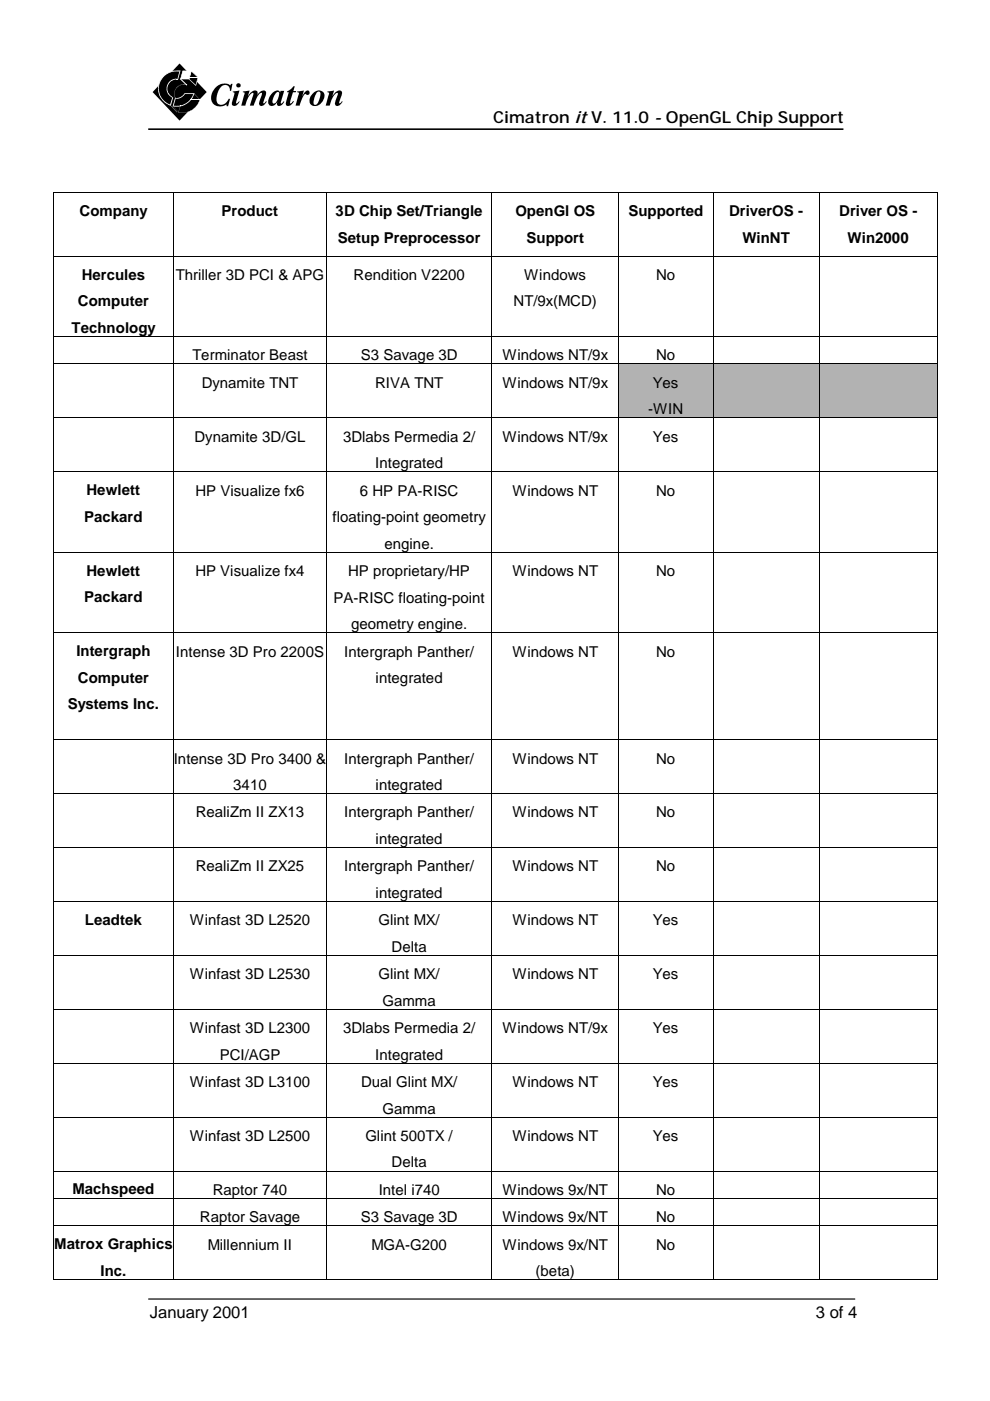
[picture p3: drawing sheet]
<svg xmlns="http://www.w3.org/2000/svg" width="210mm" height="297mm" viewBox="0 0 210 297" stroke-linecap="round" stroke-linejoin="round" font-family="sans-serif">
<g fill="#000">
<path d="M38.1 13.5l5.7 6-5.7 6.1-5.7-6.1z" fill-rule="evenodd"/>
<path d="M36.6 22.5l4.6-2.6 1.1 1.2-.3 .9-.5 .7-1 .8-.7 .2-.8 .2-1.1-.1z" fill-rule="evenodd"/>
</g>
<g fill="#fff">
<path d="M36.6 22.5l1.3 1.3z"/>
<path d="M36.6 22.5l4.6-2.7z"/>
<path d="M41.2 19.8l1.2 1.4z"/>
<path d="M38.7 23.8a3.7 3.7 0 0 0 3-1.4l.7-1.3-.2 .6-1 1.2-1.1 .8z"/>
<path d="M37.8 23.8l.9 .1z"/>
</g>
<path d="M34.9 16l.4-.3a4.2 4.2 0 0 1 2.9-.7l-.5 1.8a2.04 2.04 0 0 0-2.2 1.5 2.04 2.04 0 0 0 1.1 2.4l-.5 1.6a3.7 3.7 0 0 1-1.2-6.3z" fill-rule="evenodd" fill="#000"/>
<g fill="#fff">
<path d="M37.4 14.9h.8v.2v-.2h.1l-.2 .1 .1 .2h-.8z"/>
<path d="M38.1 15l.1 .1-.5 1.8v-.2l-.1 .1z"/>
<path d="M37.4 16.7h.3v.1h-.3z"/>
<path d="M36.1 17.1l.7-.3 .6-.1v.1l-.6 .1a1.91 1.91 0 0 0-1.3 1.5v.4h-.2l.2-.9z"/>
<path d="M35.3 18.8h.2a2.16 2.16 0 0 0 1.2 1.9l-.2-.1 .1 .1-.4-.2a2.13 2.13 0 0 1-.9-1.7z"/>
<path d="M36.5 20.6l.2 .1-.5 1.7v-.2l-.2 .1z"/>
<path d="M33.5 18.8h.2l.1 .8a3.7 3.7 0 0 0 2.2 2.6l.1 .2h-.1a3.8 3.8 0 0 1-2.1-2z"/>
<path d="M34.6 16.1l.6-.5a3.6 3.6 0 0 1 2.2-.7v.3a3.7 3.7 0 0 0-3.7 3.6h-.2l.2-1.1z"/>
</g>
<path d="M40.5 15l1.5 1.4-.5 1.7-1.4-1.3z" fill-rule="evenodd" fill="#000"/>
<g fill="#fff">
<path d="M40 16.7l1.6 1.4-.1 .1z"/>
<path d="M40.5 14.9l.1 .2-.5 1.7-.1-.1z"/>
<path d="M40.5 15.1l.1-.1 1.5 1.4z"/>
<path d="M41.9 16.4h.2l-.6 1.8 .1-.1h-.1z"/>
</g>
<path d="M37.2 20.8h.6a1.96 1.96 0 0 0 1.4-.9h1.9a3.8 3.8 0 0 1-4.4 2.6z" fill-rule="evenodd" fill="#000"/>
<g fill="#fff">
<path d="M37.2 20.7l.2 .1v.2l-.3-.1z"/>
<path d="M37.4 20.8l.9-.2 .9-.8v.2l-.7 .7-.9 .3z"/>
<path d="M39.2 19.8h1.9l.1 .1-.1-.1h.1v.1l-.2-.1 .1 .1h-1.9z"/>
<path d="M37.4 22.4h1l.9-.4 .8-.7 .6-.8 .3-.7 .2 .1-.2 .4a4.1 4.1 0 0 1-2.3 2.1l-1.3 .2z"/>
<path d="M36.6 22.4h.8v.2h-.7l-.1-.2v.2z"/>
<path d="M37.1 20.7v.2l.2-.1-.5 1.7-.2-.1z"/>
<path d="M36.1 22.4l1.4 1.4z"/>
<path d="M37.3 18.8v.1a1.9 1.9 0 0 0-.1 1.9 1.83 1.83 0 0 1 .1-2z"/>
<path d="M37.5 18.5l1.1-.6h.9l-1.2 .1-1 .8z"/>
<path d="M40.4 21.1l1.9 .1z"/>
<path d="M40.2 16.4h1.8z"/>
</g>
<path d="M38.3 16.8l1.3 1.2" fill="none" stroke="#fff" stroke-width=".21"/>
<g fill="#fff">
<path d="M38.2 22.4l-.4 1.4z"/>
<path d="M38.3 16.7h1.8v.1h-1.8z"/>
<path d="M40.5 15l-.4 1.8z"/>
<path d="M38.7 15h1.8v.1h-1.8z"/>
<path d="M38.7 15l.1 .1-.4 1.7h-.2z"/>
</g>
<g fill="#fff">
<path d="M38.7 15h1.8l-.4 1.8h-1.8z" fill-rule="evenodd"/>
<path d="M40.4 14.9h.2v.1h-.2z" fill-rule="evenodd"/>
</g>
<path d="M40.4 14.9h.2v.1h-.2z" fill="none" stroke="#fff" stroke-width=".21"/>
<g fill="#000">
<path d="M45.6 18.7l.7-.6 .7-.3 1.1-.1 .7 .4 .2-.3h.3l-.3 1.5h-.3v-.6l-.3-.5a1.03 1.03 0 0 0-1.4 0l-.6 .8-.4 1.2-.1 1.1 .2 .5 .3 .3 .9 .1 .8-.6 .3-.6h.4l-.4 1.5h-.3l-.1-.4-.8 .4h-1.2a1.7 1.7 0 0 1-1.2-1.1v-1.4z" fill-rule="evenodd"/>
<path d="M51.5 19.4l1.4-.2-.3 1.2 .5-.7 .6-.4 .5-.1 .3 .1 .1 .3-.1 .6 .7-.7a.69 .69 0 0 1 .7-.3 .69 .69 0 0 1 .5 .6l-.6 2 .3 .1 .3-.4h.2a1.18 1.18 0 0 1-1.5 .9 1.74 1.74 0 0 1 .2-1.6l.3-.9-.1-.2-.4 .1-.4 .5-.9 2.1h-.8l.7-2.7a1.5 1.5 0 0 0-1.2 1.4l-.5 1.3h-.8l.6-2.2a.36 .36 0 0 0 0-.4 .36 .36 0 0 0-.3-.2z" fill-rule="evenodd"/>
<path d="M60.9 19.3l.8-.4 .5-.6h.3l-.3 1h.6l-.1 .3h-.6l-.6 2.2 .1 .2 .6-.6 .1 .1a1.51 1.51 0 0 1-1.5 .9l-.2-.6 .6-2.2h-.3z" fill-rule="evenodd"/>
<path d="M67.1 19.7l-.6 1.8v.5l.2 .2h.4l.3-.4 .5-1.5v-.8l-.3-.1zM66.1 20l.5-.5 .8-.3 .8 .1 .4 .4a2.08 2.08 0 0 1-.9 2.5l-.7 .3h-.5a1.08 1.08 0 0 1-.9-.8v-.7z" fill-rule="evenodd"/>
<path d="M69.4 19.4l1.4-.2-.3 1.2 .9-1.1 .5-.1 .4 .1a1.22 1.22 0 0 1 0 1.3l-.4 1.2 .2 .1 .4-.4h.2a1.32 1.32 0 0 1-1.4 .9 1.38 1.38 0 0 1 0-1.6l.3-.8v-.3a2.25 2.25 0 0 0-1.3 1.5l-.4 1.2h-.8l.7-2.5-.1-.3h-.3z" fill-rule="evenodd"/>
<path d="M49.3 19.4l1.5-.2-.7 2.7h.2l.4-.4h.1l-.6 .8a.72 .72 0 0 1-1-.1v-.5l.4-1.5a.39 .39 0 0 0-.2-.6zM50.1 18.1a.45 .45 0 0 1 .9 0 .45 .45 0 0 1-.9 0z" fill-rule="evenodd"/>
<path d="M57.7 19.8l1-.6 .5 .1 .2 .3 .1-.3h.8l-.8 2.6h.3l.3-.4 .2 .1a1.2 1.2 0 0 1-1.4 .8l-.2-.2 .1-.6a1.09 1.09 0 0 1-1.8 .6l-.1-.3v-.8zM58.4 19.8l-.4 .9-.2 1a.39 .39 0 0 0 .3 .3 .39 .39 0 0 0 .4-.3l.4-.7 .3-1.3-.3-.2z" fill-rule="evenodd"/>
<path d="M63 19.4l1.4-.2-.3 1.2 .7-1.1 .4-.1 .3 .1 .1 .6-.3 .3-.3-.2a.43 .43 0 0 0-.5 0 .43 .43 0 0 0-.2 .4l-.7 2h-.9l.6-2.2a.36 .36 0 0 0 .1-.4 .36 .36 0 0 0-.4-.2z" fill-rule="evenodd"/>
</g>
<path d="M31.4 27.4h147.4" fill="none" stroke="#000" stroke-width=".34"/>
<path d="M31.5 275.4h149.7" fill="none" stroke="#000" stroke-width=".25"/>
<g fill="#000">
<path d="M11.2 40.8h.2v.2h-.2zM11.2 54.2h.2v.2h-.2zM11.4 54.2h.2v.2h-.2zM36.7 40.8h.1v.2h-.1zM36.7 54.2h.1v.2h-.1zM69.2 40.8h.2v.2h-.2zM69.2 54.2h.2v.2h-.2zM104.2 40.8h.2v.2h-.2zM104.2 54.2h.2v.2h-.2zM131.1 54.2h.1v.2h-.1zM131.1 40.8h.2v.2h-.2zM131.2 54.2h.2v.2h-.2z"/>
<path d="M151.1 54.2h.2v.2h-.2zM151.1 40.8h.2v.2h-.2zM151.3 54.2h.1v.2h-.1zM173.6 54.2h.2v.2h-.2zM173.6 40.8h.2v.2h-.2zM173.8 54.2h.1v.2h-.1zM198.6 54.2h.2v.2h-.2zM198.6 40.8h.2v.2h-.2zM11.3 71.3h.1v.2h-.1zM36.7 71.3h.1v.2h-.1zM69.2 71.3h.2v.2h-.2zM104.2 71.3h.2v.2h-.2z"/>
<path d="M131.1 71.3h.1v.2h-.1zM151.1 71.3h.2v.2h-.2zM173.6 71.3h.2v.2h-.2zM198.6 71.3h.2v.2h-.2z"/>
</g>
<g fill="none" stroke="#000" stroke-width=".21">
<path d="M11.3 41v13.2M11.4 54.4v16.9M11.4 40.9h25.3M11.6 54.3h25.1M36.8 41v13.2M36.8 54.4v16.9M36.8 40.9h32.4M36.8 54.3h32.4M69.3 41v13.2M69.3 54.4v16.9M69.4 40.9h34.8M69.4 54.3h34.8"/>
<path d="M104.3 41v13.2M104.3 54.4v16.9M104.4 40.9h26.7M104.4 54.3h26.7M131.2 54.4v16.9M131.2 41v13.2M131.3 40.9h19.8M131.4 54.3h19.7M151.2 54.4v16.9M151.2 41v13.2M151.3 40.9h22.3M151.4 54.3h22.2"/>
<path d="M173.7 54.4v16.9M173.7 41v13.2M173.8 40.9h24.8M173.9 54.3h24.7M198.7 54.4v16.9M198.7 41v13.2M11.4 71.5v5.6M11.4 71.4h25.3M36.8 71.5v5.6M36.8 71.4h32.4M69.3 71.5v5.6M69.4 71.4h34.8"/>
<path d="M104.3 71.5v5.6M104.4 71.4h26.7M131.2 71.5v5.6M131.2 71.4h19.9M151.2 71.5v5.6M151.3 71.4h22.3M173.7 71.5v5.6M173.8 71.4h24.8M198.7 71.5v5.6"/>
</g>
<g fill="#b2b2b2">
<path d="M131.2 77.3h19.9v5.6h-19.9z"/>
<path d="M131.2 82.9h19.9v5.6h-19.9z"/>
<path d="M151.3 77.3h22.3v5.6h-22.3z"/>
<path d="M151.3 82.9h22.3v5.6h-22.3z"/>
<path d="M173.8 77.3h24.8v5.6h-24.8z"/>
<path d="M173.8 82.9h24.8v5.6h-24.8z"/>
</g>
<g fill="#000">
<path d="M11.3 77.1h.1v.2h-.1zM36.7 77.1h.1v.2h-.1zM69.2 77.1h.2v.2h-.2zM104.2 77.1h.2v.2h-.2zM131.1 77.1h.1v.2h-.1zM151.1 77.1h.2v.2h-.2zM173.6 77.1h.2v.2h-.2zM198.6 77.1h.2v.2h-.2zM11.3 88.5h.1v.2h-.1zM11.3 99.9h.1v.2h-.1zM36.7 88.5h.1v.2h-.1zM36.7 99.9h.1v.2h-.1z"/>
<path d="M69.2 88.5h.2v.2h-.2zM69.2 99.9h.2v.2h-.2zM104.2 88.5h.2v.2h-.2zM104.2 99.9h.2v.2h-.2zM131.1 88.5h.1v.2h-.1zM131.1 99.9h.1v.2h-.1zM151.1 88.5h.2v.2h-.2zM151.1 99.9h.2v.2h-.2zM173.6 88.5h.2v.2h-.2zM173.6 99.9h.2v.2h-.2zM198.6 88.5h.2v.2h-.2zM198.6 99.9h.2v.2h-.2z"/>
<path d="M11.3 117h.1v.2h-.1zM36.7 117h.1v.2h-.1zM69.2 117h.2v.2h-.2zM104.2 117h.2v.2h-.2zM131.1 117h.1v.2h-.1zM151.1 117h.2v.2h-.2zM173.6 117h.2v.2h-.2zM198.6 117h.2v.2h-.2zM11.3 134.1h.1v.1h-.1zM36.7 134.1h.1v.1h-.1zM69.2 134.1h.2v.1h-.2zM104.2 134.1h.2v.1h-.2z"/>
<path d="M131.1 134.1h.1v.1h-.1zM151.1 134.1h.2v.1h-.2zM173.6 134.1h.2v.1h-.2zM198.6 134.1h.2v.1h-.2zM11.3 156.8h.1v.1h-.1zM36.7 156.8h.1v.1h-.1zM69.2 156.8h.2v.1h-.2zM104.2 156.8h.2v.1h-.2zM131.1 156.8h.1v.1h-.1zM151.1 156.8h.2v.1h-.2zM173.6 156.8h.2v.1h-.2zM198.6 156.8h.2v.1h-.2z"/>
<path d="M11.3 168.2h.1v.2h-.1zM11.3 179.6h.1v.2h-.1zM36.7 168.2h.1v.2h-.1zM36.7 179.6h.1v.2h-.1zM69.2 168.2h.2v.2h-.2zM69.2 179.6h.2v.2h-.2zM104.2 168.2h.2v.2h-.2zM104.2 179.6h.2v.2h-.2zM131.1 168.2h.1v.2h-.1zM131.1 179.6h.1v.2h-.1zM151.1 168.2h.2v.2h-.2zM151.1 179.6h.2v.2h-.2z"/>
<path d="M173.6 168.2h.2v.2h-.2zM173.6 179.6h.2v.2h-.2zM198.6 168.2h.2v.2h-.2zM198.6 179.6h.2v.2h-.2zM11.3 191.1h.1v.1h-.1zM36.7 191.1h.1v.1h-.1zM69.2 191.1h.2v.1h-.2zM104.2 191.1h.2v.1h-.2zM131.1 191.1h.1v.1h-.1zM151.1 191.1h.2v.1h-.2zM173.6 191.1h.2v.1h-.2zM198.6 191.1h.2v.1h-.2z"/>
<path d="M11.3 202.5h.1v.1h-.1zM11.3 213.9h.1v.2h-.1zM36.7 202.5h.1v.1h-.1zM36.7 213.9h.1v.2h-.1zM69.2 202.5h.2v.1h-.2zM69.2 213.9h.2v.2h-.2zM104.2 202.5h.2v.1h-.2zM104.2 213.9h.2v.2h-.2zM131.1 202.5h.1v.1h-.1zM131.1 213.9h.1v.2h-.1zM151.1 202.5h.2v.1h-.2zM151.1 213.9h.2v.2h-.2z"/>
<path d="M173.6 202.5h.2v.1h-.2zM173.6 213.9h.2v.2h-.2zM198.6 202.5h.2v.1h-.2zM198.6 213.9h.2v.2h-.2zM11.3 225.3h.1v.2h-.1zM11.3 236.8h.1v.1h-.1zM36.7 225.3h.1v.2h-.1zM36.7 236.8h.1v.1h-.1zM69.2 225.3h.2v.2h-.2zM69.2 236.8h.2v.1h-.2zM104.2 225.3h.2v.2h-.2zM104.2 236.8h.2v.1h-.2z"/>
<path d="M131.1 225.3h.1v.2h-.1zM131.1 236.8h.1v.1h-.1zM151.1 225.3h.2v.2h-.2zM151.1 236.8h.2v.1h-.2zM173.6 225.3h.2v.2h-.2zM173.6 236.8h.2v.1h-.2zM198.6 225.3h.2v.2h-.2zM198.6 236.8h.2v.1h-.2zM11.3 248.2h.1v.2h-.1zM11.3 254h.1v.2h-.1zM11.3 259.8h.1v.2h-.1zM36.7 248.2h.1v.2h-.1z"/>
<path d="M36.7 254h.1v.2h-.1zM36.7 259.8h.1v.2h-.1zM69.2 248.2h.2v.2h-.2zM69.2 254h.2v.2h-.2zM69.2 259.8h.2v.2h-.2zM104.2 248.2h.2v.2h-.2zM104.2 254h.2v.2h-.2zM104.2 259.8h.2v.2h-.2zM131.1 248.2h.1v.2h-.1zM131.1 254h.1v.2h-.1zM131.1 259.8h.1v.2h-.1zM151.1 248.2h.2v.2h-.2z"/>
<path d="M151.1 254h.2v.2h-.2zM151.1 259.8h.2v.2h-.2zM173.6 248.2h.2v.2h-.2zM173.6 254h.2v.2h-.2zM173.6 259.8h.2v.2h-.2zM198.6 248.2h.2v.2h-.2zM198.6 254h.2v.2h-.2zM198.6 259.8h.2v.2h-.2zM11.3 271.2h.1v.2h-.1zM36.7 271.2h.1v.2h-.1zM69.2 271.2h.2v.2h-.2zM104.2 271.2h.2v.2h-.2z"/>
<path d="M131.1 271.2h.1v.2h-.1zM151.1 271.2h.2v.2h-.2zM173.6 271.2h.2v.2h-.2zM198.6 271.2h.2v.2h-.2z"/>
</g>
<g fill="none" stroke="#000" stroke-width=".21">
<path d="M11.4 77.3v11.2M11.4 77.2h25.3M36.8 77.3v11.2M36.8 77.2h32.4M69.3 77.3v11.2M69.4 77.2h34.8M104.3 77.3v11.2M104.4 77.2h26.7M131.2 77.3v11.2M131.2 77.2h19.9M151.2 77.3v11.2M151.3 77.2h22.3"/>
<path d="M173.7 77.3v11.2M173.8 77.2h24.8M198.7 77.3v11.2M11.4 88.7v11.2M11.4 88.6h25.3M36.8 88.7v11.2M36.8 88.6h32.4M69.3 88.7v11.2M69.4 88.6h34.8M104.3 88.7v11.2M104.4 88.6h26.7M131.2 88.7v11.2"/>
<path d="M131.2 88.6h19.9M151.2 88.7v11.2M151.3 88.6h22.3M173.7 88.7v11.2M173.8 88.6h24.8M198.7 88.7v11.2M11.4 100.1v16.9M11.4 117.2v16.9M11.4 100h25.3M11.4 117.1h25.3M36.8 100.1v16.9M36.8 117.2v16.9"/>
<path d="M36.8 100h32.4M36.8 117.1h32.4M69.3 100.1v16.9M69.3 117.2v16.9M69.4 100h34.8M69.4 117.1h34.8M104.3 100.1v16.9M104.3 117.2v16.9M104.4 100h26.7M104.4 117.1h26.7M131.2 100.1v16.9M131.2 117.2v16.9"/>
<path d="M131.2 100h19.9M131.2 117.1h19.9M151.2 100.1v16.9M151.2 117.2v16.9M151.3 100h22.3M151.3 117.1h22.3M173.7 100.1v16.9M173.7 117.2v16.9M173.8 100h24.8M173.8 117.1h24.8M198.7 100.1v16.9M198.7 117.2v16.9"/>
<path d="M11.4 134.2v22.6M11.4 134.2h25.3M36.8 134.2v22.6M36.8 134.2h32.4M69.3 134.2v22.6M69.4 134.2h34.8M104.3 134.2v22.6M104.4 134.2h26.7M131.2 134.2v22.6M131.2 134.2h19.9M151.2 134.2v22.6M151.3 134.2h22.3"/>
<path d="M173.7 134.2v22.6M173.8 134.2h24.8M198.7 134.2v22.6M11.4 156.9v11.3M11.4 156.8h25.3M36.8 156.9v11.3M36.8 156.8h32.4M69.3 156.9v11.3M69.4 156.8h34.8M104.3 156.9v11.3M104.4 156.8h26.7M131.2 156.9v11.3"/>
<path d="M131.2 156.8h19.9M151.2 156.9v11.3M151.3 156.8h22.3M173.7 156.9v11.3M173.8 156.8h24.8M198.7 156.9v11.3M11.4 168.4v11.2M11.4 179.8v11.3M11.4 168.3h25.3M11.4 179.7h25.3M36.8 168.4v11.2M36.8 179.8v11.3"/>
<path d="M36.8 168.3h32.4M36.8 179.7h32.4M69.3 168.4v11.2M69.3 179.8v11.3M69.4 168.3h34.8M69.4 179.7h34.8M104.3 168.4v11.2M104.3 179.8v11.3M104.4 168.3h26.7M104.4 179.7h26.7M131.2 168.4v11.2M131.2 179.8v11.3"/>
<path d="M131.2 168.3h19.9M131.2 179.7h19.9M151.2 168.4v11.2M151.2 179.8v11.3M151.3 168.3h22.3M151.3 179.7h22.3M173.7 168.4v11.2M173.7 179.8v11.3M173.8 168.3h24.8M173.8 179.7h24.8M198.7 168.4v11.2M198.7 179.8v11.3"/>
<path d="M11.4 191.2v11.3M11.4 191.1h25.3M36.8 191.2v11.3M36.8 191.1h32.4M69.3 191.2v11.3M69.4 191.1h34.8M104.3 191.2v11.3M104.4 191.1h26.7M131.2 191.2v11.3M131.2 191.1h19.9M151.2 191.2v11.3M151.3 191.1h22.3"/>
<path d="M173.7 191.2v11.3M173.8 191.1h24.8M198.7 191.2v11.3M11.4 202.6v11.3M11.4 214.1v11.2M11.4 202.6h25.3M11.4 214h25.3M36.8 202.6v11.3M36.8 214.1v11.2M36.8 202.6h32.4M36.8 214h32.4M69.3 202.6v11.3"/>
<path d="M69.3 214.1v11.2M69.4 202.6h34.8M69.4 214h34.8M104.3 202.6v11.3M104.3 214.1v11.2M104.4 202.6h26.7M104.4 214h26.7M131.2 202.6v11.3M131.2 214.1v11.2M131.2 202.6h19.9M131.2 214h19.9M151.2 202.6v11.3"/>
<path d="M151.2 214.1v11.2M151.3 202.6h22.3M151.3 214h22.3M173.7 202.6v11.3M173.7 214.1v11.2M173.8 202.6h24.8M173.8 214h24.8M198.7 202.6v11.3M198.7 214.1v11.2M11.4 225.5v11.3M11.4 236.9v11.3M11.4 225.4h25.3"/>
<path d="M11.4 236.9h25.3M36.8 225.5v11.3M36.8 236.9v11.3M36.8 225.4h32.4M36.8 236.9h32.4M69.3 225.5v11.3M69.3 236.9v11.3M69.4 225.4h34.8M69.4 236.9h34.8M104.3 225.5v11.3M104.3 236.9v11.3M104.4 225.4h26.7"/>
<path d="M104.4 236.9h26.7M131.2 225.5v11.3M131.2 236.9v11.3M131.2 225.4h19.9M131.2 236.9h19.9M151.2 225.5v11.3M151.2 236.9v11.3M151.3 225.4h22.3M151.3 236.9h22.3M173.7 225.5v11.3M173.7 236.9v11.3M173.8 225.4h24.8"/>
<path d="M173.8 236.9h24.8M198.7 225.5v11.3M198.7 236.9v11.3M11.4 248.4v5.6M11.4 254.2v5.6M11.4 260v11.2M11.4 248.3h25.3M11.4 254.1h25.3M11.4 259.9h25.3M36.8 248.4v5.6M36.8 254.2v5.6M36.8 260v11.2"/>
<path d="M36.8 248.3h32.4M36.8 254.1h32.4M36.8 259.9h32.4M69.3 248.4v5.6M69.3 254.2v5.6M69.3 260v11.2M69.4 248.3h34.8M69.4 254.1h34.8M69.4 259.9h34.8M104.3 248.4v5.6M104.3 254.2v5.6M104.3 260v11.2"/>
<path d="M104.4 248.3h26.7M104.4 254.1h26.7M104.4 259.9h26.7M131.2 248.4v5.6M131.2 254.2v5.6M131.2 260v11.2M131.2 248.3h19.9M131.2 254.1h19.9M131.2 259.9h19.9M151.2 248.4v5.6M151.2 254.2v5.6M151.2 260v11.2"/>
<path d="M151.3 248.3h22.3M151.3 254.1h22.3M151.3 259.9h22.3M173.7 248.4v5.6M173.7 254.2v5.6M173.7 260v11.2M173.8 248.3h24.8M173.8 254.1h24.8M173.8 259.9h24.8M198.7 248.4v5.6M198.7 254.2v5.6M198.7 260v11.2"/>
<path d="M11.4 271.3h25.3M36.8 271.3h32.4M69.4 271.3h34.8M104.4 271.3h26.7M131.2 271.3h19.9M151.3 271.3h22.3M173.8 271.3h24.8"/>
</g>
<g font-size="3.5">
<text x="104.6" y="26">Cimatron it V. 11.0 - OpenGL Chip Support</text>
<text x="31.8" y="279.5">January 2001</text>
<text x="173" y="279.5">3 of 4</text>
</g>
<g font-size="3.2">
<text x="16.9" y="45.8">Company</text>
<text x="47" y="45.8">Product</text>
<text x="71.2" y="45.8">3D Chip Set/Triangle</text>
<text x="109.3" y="45.8">OpenGl OS</text>
<text x="133.2" y="45.8">Supported</text>
<text x="154.6" y="45.8">DriverOS -</text>
<text x="177.9" y="45.8">Driver OS -</text>
<text x="71.6" y="51.5">Setup Preprocessor</text>
<text x="111.6" y="51.5">Support</text>
<text x="157.4" y="51.5">WinNT</text>
<text x="179.7" y="51.5">Win2000</text>
<text x="17.3" y="59.3">Hercules</text>
<text x="37.3" y="59.4">Thriller 3D PCI &amp; APG</text>
<text x="75" y="59.4">Rendition V2200</text>
<text x="111.2" y="59.4">Windows</text>
<text x="139.1" y="59.4">No</text>
<text x="16.5" y="64.9">Computer</text>
<text x="108.9" y="65">NT/9x(MCD)</text>
<text x="15.2" y="70.5">Technology</text>
<text x="40.8" y="76.4">Terminator Beast</text>
<text x="76.5" y="76.4">S3 Savage 3D</text>
<text x="106.5" y="76.4">Windows NT/9x</text>
<text x="139.1" y="76.4">No</text>
<text x="42.8" y="82.2">Dynamite TNT</text>
<text x="79.5" y="82.2">RIVA TNT</text>
<text x="106.5" y="82.2">Windows NT/9x</text>
<text x="138.4" y="82.2">Yes</text>
<text x="137.4" y="87.8">-WIN</text>
<text x="41.2" y="93.6">Dynamite 3D/GL</text>
<text x="72.7" y="93.6">3Dlabs Permedia 2/</text>
<text x="106.5" y="93.6">Windows NT/9x</text>
<text x="138.4" y="93.6">Yes</text>
<text x="79.6" y="99.3">Integrated</text>
<text x="18.3" y="105">Hewlett</text>
<text x="41.4" y="105.1">HP Visualize fx6</text>
<text x="76.3" y="105.1">6 HP PA-RISC</text>
<text x="108.6" y="105.1">Windows NT</text>
<text x="139.1" y="105.1">No</text>
<text x="17.8" y="110.6">Packard</text>
<text x="70.5" y="110.7">floating-point geometry</text>
<text x="81.5" y="116.3">engine.</text>
<text x="18.3" y="122">Hewlett</text>
<text x="41.4" y="122.1">HP Visualize fx4</text>
<text x="73.8" y="122.1">HP proprietary/HP</text>
<text x="108.6" y="122.1">Windows NT</text>
<text x="139.1" y="122.1">No</text>
<text x="17.8" y="127.7">Packard</text>
<text x="70.7" y="127.8">PA-RISC floating-point</text>
<text x="74.4" y="133.4">geometry engine.</text>
<text x="16.2" y="139.1">Intergraph</text>
<text x="37.3" y="139.2">Intense 3D Pro 2200S</text>
<text x="73" y="139.2">Intergraph Panther/</text>
<text x="108.6" y="139.2">Windows NT</text>
<text x="139.1" y="139.2">No</text>
<text x="16.5" y="144.7">Computer</text>
<text x="79.6" y="144.8">integrated</text>
<text x="14.4" y="150.4">Systems Inc.</text>
<text x="36.8" y="161.9">Intense 3D Pro 3400 &amp;</text>
<text x="73" y="161.9">Intergraph Panther/</text>
<text x="108.6" y="161.9">Windows NT</text>
<text x="139.1" y="161.9">No</text>
<text x="49.5" y="167.5">3410</text>
<text x="79.6" y="167.5">integrated</text>
<text x="41.5" y="173.3">RealiZm II ZX13</text>
<text x="73" y="173.3">Intergraph Panther/</text>
<text x="108.6" y="173.3">Windows NT</text>
<text x="139.1" y="173.3">No</text>
<text x="79.6" y="178.9">integrated</text>
<text x="41.5" y="184.7">RealiZm II ZX25</text>
<text x="73" y="184.7">Intergraph Panther/</text>
<text x="108.6" y="184.7">Windows NT</text>
<text x="139.1" y="184.7">No</text>
<text x="79.6" y="190.4">integrated</text>
<text x="18" y="196.1">Leadtek</text>
<text x="40.2" y="196.2">Winfast 3D L2520</text>
<text x="80.3" y="196.2">Glint MX/</text>
<text x="108.6" y="196.2">Windows NT</text>
<text x="138.4" y="196.2">Yes</text>
<text x="83" y="201.8">Delta</text>
<text x="40.2" y="207.6">Winfast 3D L2530</text>
<text x="80.3" y="207.6">Glint MX/</text>
<text x="108.6" y="207.6">Windows NT</text>
<text x="138.4" y="207.6">Yes</text>
<text x="81.1" y="213.2">Gamma</text>
<text x="40.2" y="219">Winfast 3D L2300</text>
<text x="72.7" y="219">3Dlabs Permedia 2/</text>
<text x="106.5" y="219">Windows NT/9x</text>
<text x="138.4" y="219">Yes</text>
<text x="46.6" y="224.7">PCI/AGP</text>
<text x="79.6" y="224.7">Integrated</text>
<text x="40.2" y="230.5">Winfast 3D L3100</text>
<text x="76.5" y="230.5">Dual Glint MX/</text>
<text x="108.6" y="230.5">Windows NT</text>
<text x="138.4" y="230.5">Yes</text>
<text x="81.1" y="236.1">Gamma</text>
<text x="40.2" y="241.9">Winfast 3D L2500</text>
<text x="77.5" y="241.9">Glint 500TX /</text>
<text x="108.6" y="241.9">Windows NT</text>
<text x="138.4" y="241.9">Yes</text>
<text x="83" y="247.5">Delta</text>
<text x="15.3" y="253.2">Machspeed</text>
<text x="45.1" y="253.3">Raptor 740</text>
<text x="80.3" y="253.3">Intel i740</text>
<text x="106.5" y="253.3">Windows 9x/NT</text>
<text x="139.1" y="253.3">No</text>
<text x="42.4" y="259.1">Raptor Savage</text>
<text x="76.5" y="259.1">S3 Savage 3D</text>
<text x="106.5" y="259.1">Windows 9x/NT</text>
<text x="139.1" y="259.1">No</text>
<text x="11.5" y="264.8">Matrox Graphics</text>
<text x="44" y="264.9">Millennium II</text>
<text x="78.7" y="264.9">MGA-G200</text>
<text x="106.5" y="264.9">Windows 9x/NT</text>
<text x="139.1" y="264.9">No</text>
<text x="21.3" y="270.5">Inc.</text>
<text x="113.6" y="270.6">(beta)</text>
</g>
</svg>
